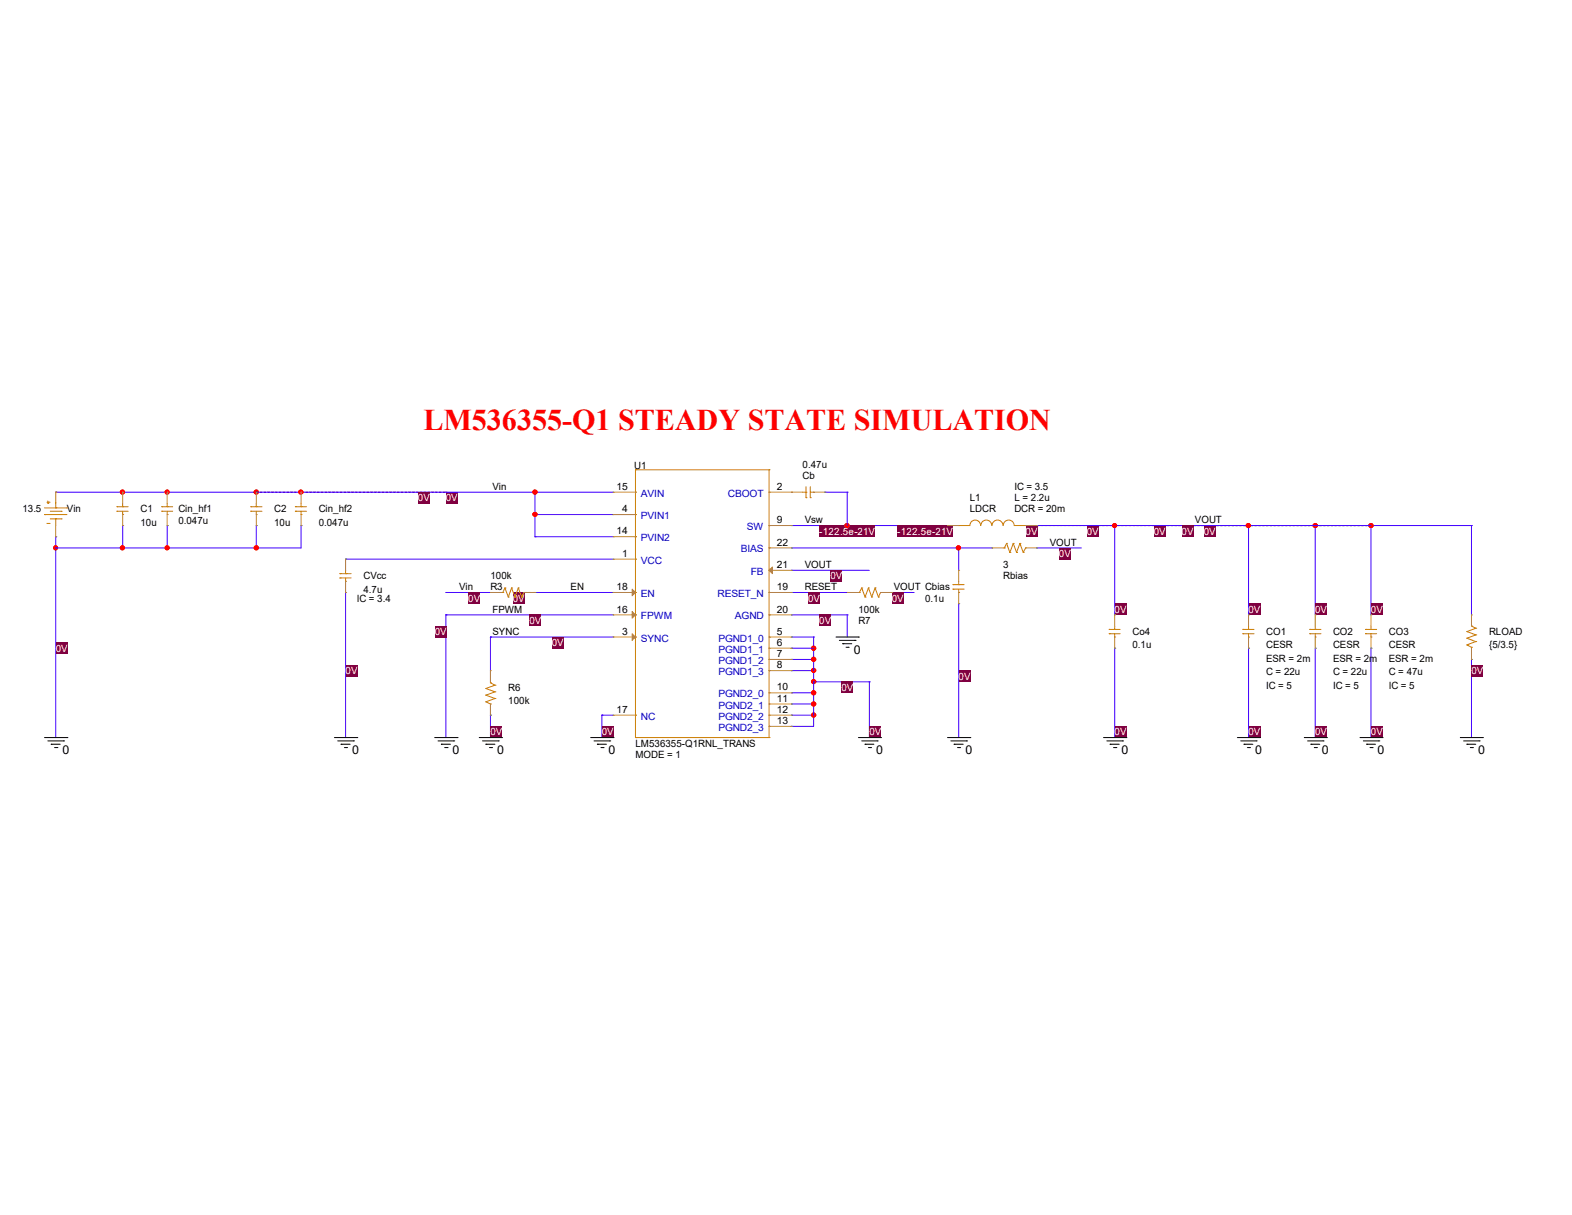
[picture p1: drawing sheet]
<svg xmlns="http://www.w3.org/2000/svg" width="279mm" height="216mm" viewBox="0 0 279 216" stroke-linecap="round" stroke-linejoin="round" font-family="sans-serif">
<path d="M21.8 87.5h.1M21.8 87.5h23.8M29.7 87.5h.1M170.4 97.4h.1M170.4 97.4h5.9M170.4 97.4v3.9" fill="none" stroke="#4200ff" stroke-width=".18"/>
<g fill="#f00" stroke="#f00" stroke-width=".18">
<circle cx="45.6" cy="87.4" r=".37"/>
<circle cx="29.7" cy="87.4" r=".36"/>
</g>
<path d="M79.2 87.5h2.2v2h-2.2z" fill="#800040"/>
<path d="M45.6 87.5h33.6M79.2 87.5h.1" fill="none" stroke="#800040" stroke-width=".18" stroke-dasharray=".3"/>
<g fill="#f00" stroke="#f00" stroke-width=".18">
<circle cx="45.6" cy="87.4" r=".37"/>
<circle cx="29.7" cy="87.4" r=".36"/>
</g>
<path d="M61.4 99.4h.1M61.4 99.4h47.6M95.1 87.5h.1M95.1 95.4h.1M95.1 91.4h.1M95.1 87.5h13.9M95.1 95.4h13.9M95.1 91.4v4M95.1 91.4h13.9M61.4 105.3h.1M61.4 105.3v25.8" fill="none" stroke="#4200ff" stroke-width=".18"/>
<path d="M61.4 118.2h2.1v1.9h-2.1z" fill="#800040"/>
<path d="M9.9 87.5h.1M9.9 95.4h.1M9.9 87.5h11.9M9.9 95.4v2M21.8 93.4h.1M21.8 97.4h.1M21.8 93.4v4M29.7 93.4h.1M29.7 93.4v4h-7.9M79.2 109.3h.1M79.2 109.3v21.8" fill="none" stroke="#4200ff" stroke-width=".18"/>
<circle cx="21.8" cy="87.4" r=".37" fill="#f00" stroke="#f00" stroke-width=".18"/>
<path d="M77.3 111.3h2.1v1.9h-2.1z" fill="#800040"/>
<path d="M79.2 109.3h.1M79.2 109.3h29.8" fill="none" stroke="#4200ff" stroke-width=".18"/>
<path d="M94.1 109.3h2.1v2h-2.1z" fill="#800040"/>
<path d="M87.2 127.1h.1M87.2 127.1v4" fill="none" stroke="#4200ff" stroke-width=".18"/>
<path d="M87.2 129.1h2.1v2h-2.1z" fill="#800040"/>
<path d="M87.2 113.2h.1M87.2 113.2v6M87.2 113.2h21.8" fill="none" stroke="#4200ff" stroke-width=".18"/>
<path d="M98.1 113.2h2.1v2h-2.1z" fill="#800040"/>
<path d="M107 127.1h.1M107 127.1v4" fill="none" stroke="#4200ff" stroke-width=".18"/>
<path d="M107 129.1h2.1v2h-2.1z" fill="#800040"/>
<g fill="none" stroke="#4200ff" stroke-width=".18">
<path d="M9.9 97.4h.1M9.9 97.4v33.7M140.7 113.2h.1M140.7 115.2h.1M140.7 117.2h.1M140.7 119.2h.1M140.7 113.2h3.9M140.7 115.2h3.9M140.7 119.2h3.9M144.6 113.2h.1M144.6 115.2h.1M144.6 119.2h.1"/>
<path d="M144.6 113.2v4h-3.9M144.6 119.2v2M107 127.1h.1M107 127.1h2M140.7 129.1h.1M140.7 129.1h3.9"/>
</g>
<g fill="#f00" stroke="#f00" stroke-width=".18">
<circle cx="144.6" cy="115.2" r=".37"/>
<circle cx="144.6" cy="119.1" r=".37"/>
<circle cx="9.9" cy="97.3" r=".36"/>
</g>
<path d="M9.9 114.2h2.1v2h-2.1z" fill="#800040"/>
<g fill="#f00" stroke="#f00" stroke-width=".18">
<circle cx="9.9" cy="97.3" r=".36"/>
<circle cx="144.6" cy="127.1" r=".37"/>
</g>
<path d="M140.7 123.1h.1M140.7 125.1h.1M140.7 127.1h.1M140.7 123.1h3.9M140.7 125.1h3.9M140.7 127.1h3.9M144.6 127.1h.1M144.6 127.1v2M154.5 121.2h.1M154.5 121.2v9.9" fill="none" stroke="#4200ff" stroke-width=".18"/>
<path d="M154.5 129.1h2.1v2h-2.1z" fill="#800040"/>
<path d="M144.6 121.2h.1M144.6 121.2h9.9" fill="none" stroke="#4200ff" stroke-width=".18"/>
<circle cx="144.6" cy="121.1" r=".37" fill="#f00" stroke="#f00" stroke-width=".18"/>
<path d="M149.6 121.2h2.1v1.9h-2.1z" fill="#800040"/>
<circle cx="144.6" cy="121.1" r=".37" fill="#f00" stroke="#f00" stroke-width=".18"/>
<path d="M140.7 109.3h.1M140.7 109.3h9.9M144.6 121.2h.1M144.6 121.2v1.9" fill="none" stroke="#4200ff" stroke-width=".18"/>
<path d="M145.6 109.3h2.1v2h-2.1z" fill="#800040"/>
<path d="M150.6 93.4h.1M150.6 93.4h17.8" fill="none" stroke="#4200ff" stroke-width=".18"/>
<g fill="#800040">
<path d="M159.5 93.4h6.2v2h-6.2z"/>
<path d="M165.7 93.4h3.7v2h-3.7z"/>
</g>
<path d="M140.7 93.4h.1M140.7 93.4h9.9M146.6 87.5h.1M146.6 87.5h4" fill="none" stroke="#4200ff" stroke-width=".18"/>
<circle cx="150.5" cy="93.4" r=".37" fill="#f00" stroke="#f00" stroke-width=".18"/>
<g fill="#800040">
<path d="M145.6 93.4h6.2v2h-6.2z"/>
<path d="M151.8 93.4h3.7v2h-3.7z"/>
</g>
<circle cx="150.5" cy="93.4" r=".37" fill="#f00" stroke="#f00" stroke-width=".18"/>
<path d="M150.6 87.5h.1M150.6 87.5v5.9M198.1 115.2h.1M198.1 115.2v15.9" fill="none" stroke="#4200ff" stroke-width=".18"/>
<path d="M198.1 129.1h2.1v2h-2.1z" fill="#800040"/>
<path d="M243.7 93.4h.1M243.7 93.4h17.8" fill="none" stroke="#4200ff" stroke-width=".18"/>
<path d="M182.3 93.4h2.1v2h-2.1z" fill="#800040"/>
<path d="M184.4 93.4h.1M243.7 93.4h-59.3" fill="none" stroke="#800040" stroke-width=".18" stroke-dasharray=".3"/>
<path d="M193.2 93.4h2.1v2h-2.1z" fill="#800040"/>
<path d="M195.3 93.4h.1M243.7 93.4h-48.4" fill="none" stroke="#800040" stroke-width=".18" stroke-dasharray=".3"/>
<path d="M205.1 93.4h2.1v2h-2.1z" fill="#800040"/>
<path d="M207.2 93.4h.1M243.7 93.4h-36.5" fill="none" stroke="#800040" stroke-width=".18" stroke-dasharray=".3"/>
<path d="M214 93.4h2.1v2h-2.1z" fill="#800040"/>
<path d="M216.2 93.4h.1M243.7 93.4h-27.5" fill="none" stroke="#800040" stroke-width=".18" stroke-dasharray=".3"/>
<path d="M261.5 93.4h.1M261.5 93.4v15.9M261.5 117.2h.1M261.5 117.2v13.9" fill="none" stroke="#4200ff" stroke-width=".18"/>
<path d="M261.5 118.2h2.2v1.9h-2.2z" fill="#800040"/>
<path d="M140.7 101.3h.1M140.7 101.3h13.8M150.6 109.3h.1M150.6 109.3v3.9" fill="none" stroke="#4200ff" stroke-width=".18"/>
<path d="M147.6 101.3h2.1v2h-2.1z" fill="#800040"/>
<path d="M170.4 107.3h.1M170.4 107.3v23.8" fill="none" stroke="#4200ff" stroke-width=".18"/>
<path d="M170.4 119.2h2.1v2h-2.1z" fill="#800040"/>
<path d="M184.2 97.4h.1M184.2 97.4h8" fill="none" stroke="#4200ff" stroke-width=".18"/>
<path d="M188.2 97.4h2.1v2h-2.1z" fill="#800040"/>
<path d="M29.7 97.4h.1M45.6 93.4h.1M45.6 87.5h.1M45.6 97.4h.1M45.6 93.4v4M45.6 87.5h7.9M53.5 93.4h.1M53.5 93.4v4h-23.8M158.5 105.3h.1M158.5 105.3h4" fill="none" stroke="#4200ff" stroke-width=".18"/>
<g fill="#f00" stroke="#f00" stroke-width=".18">
<circle cx="45.6" cy="97.3" r=".37"/>
<circle cx="29.7" cy="97.3" r=".36"/>
</g>
<path d="M158.5 105.3h2.1v2h-2.1z" fill="#800040"/>
<path d="M140.7 105.3h.1M140.7 105.3h9.9" fill="none" stroke="#4200ff" stroke-width=".18"/>
<path d="M143.6 105.3h2.2v2h-2.2z" fill="#800040"/>
<path d="M184.2 93.4h.1M184.2 93.4h13.9M198.1 93.4h.1M198.1 93.4v15.9" fill="none" stroke="#4200ff" stroke-width=".18"/>
<path d="M198.1 107.3h2.1v2h-2.1z" fill="#800040"/>
<path d="M9.9 97.4h.1M9.9 97.4h11.9M53.5 87.5h.1M53.5 87.5h41.6M95.1 87.5h.1M95.1 87.5v3.9M144.6 117.2h.1M144.6 117.2v2" fill="none" stroke="#4200ff" stroke-width=".18"/>
<g fill="#f00" stroke="#f00" stroke-width=".18">
<circle cx="144.6" cy="117.2" r=".37"/>
<circle cx="21.8" cy="97.3" r=".37"/>
<circle cx="95.1" cy="91.4" r=".37"/>
<circle cx="95.1" cy="87.4" r=".37"/>
<circle cx="53.5" cy="87.4" r=".37"/>
</g>
<path d="M74.3 87.5h2.1v2h-2.1z" fill="#800040"/>
<g fill="#f00" stroke="#f00" stroke-width=".18">
<circle cx="95.1" cy="87.4" r=".37"/>
<circle cx="53.5" cy="87.4" r=".37"/>
<circle cx="144.6" cy="125.1" r=".37"/>
<circle cx="144.6" cy="123.1" r=".37"/>
<circle cx="170.4" cy="97.3" r=".37"/>
</g>
<path d="M140.7 97.4h.1M140.7 97.4h29.7M95.1 105.3h13.9M109 105.3h.1M144.6 125.1h.1M144.6 123.1h.1M144.6 123.1v4" fill="none" stroke="#4200ff" stroke-width=".18"/>
<path d="M91.1 105.3h2.2v2h-2.2z" fill="#800040"/>
<path d="M93.3 105.3h.1M95.1 105.3h-1.8" fill="none" stroke="#800040" stroke-width=".18" stroke-dasharray=".3"/>
<path d="M79.2 105.3h.1M79.2 105.3h8" fill="none" stroke="#4200ff" stroke-width=".18"/>
<path d="M83.2 105.3h2.1v2h-2.1z" fill="#800040"/>
<path d="M233.8 93.4h.1M233.8 93.4v15.9" fill="none" stroke="#4200ff" stroke-width=".18"/>
<circle cx="233.8" cy="93.4" r=".37" fill="#f00" stroke="#f00" stroke-width=".18"/>
<path d="M233.8 107.3h2.1v2h-2.1z" fill="#800040"/>
<g fill="#f00" stroke="#f00" stroke-width=".18">
<circle cx="233.8" cy="93.4" r=".37"/>
<circle cx="243.7" cy="93.4" r=".37"/>
</g>
<path d="M243.7 93.4h.1M243.7 93.4v15.9" fill="none" stroke="#4200ff" stroke-width=".18"/>
<path d="M243.7 107.3h2.1v2h-2.1z" fill="#800040"/>
<circle cx="243.7" cy="93.4" r=".37" fill="#f00" stroke="#f00" stroke-width=".18"/>
<path d="M221.9 115.2h.1M221.9 115.2v15.9" fill="none" stroke="#4200ff" stroke-width=".18"/>
<path d="M221.9 129.1h2.1v2h-2.1z" fill="#800040"/>
<path d="M233.8 115.2h.1M233.8 115.2v15.9" fill="none" stroke="#4200ff" stroke-width=".18"/>
<path d="M233.8 129.1h2.1v2h-2.1z" fill="#800040"/>
<path d="M243.7 115.2h.1M243.7 115.2v15.9" fill="none" stroke="#4200ff" stroke-width=".18"/>
<path d="M243.7 129.1h2.1v2h-2.1z" fill="#800040"/>
<path d="M221.9 93.4h.1M221.9 93.4v15.9" fill="none" stroke="#4200ff" stroke-width=".18"/>
<path d="M221.9 107.3h2.1v2h-2.1z" fill="#800040"/>
<path d="M198.1 93.4h.1M198.1 93.4h45.6M221.9 93.4h.1M233.8 93.4h.1" fill="none" stroke="#4200ff" stroke-width=".18"/>
<g fill="#f00" stroke="#f00" stroke-width=".18">
<circle cx="221.9" cy="93.4" r=".37"/>
<circle cx="198.1" cy="93.4" r=".36"/>
</g>
<path d="M210 93.4h2.1v2h-2.1z" fill="#800040"/>
<g fill="#f00" stroke="#f00" stroke-width=".18">
<circle cx="221.9" cy="93.4" r=".37"/>
<circle cx="198.1" cy="93.4" r=".36"/>
</g>
<g fill="none" stroke="#000" stroke-width=".18">
<path d="M148.6 113.2h4M149.2 113.8h2.8M149.8 114.4h.1M149.8 114.4h1.6M150.4 115h.3M150.7 115h.1M152 113.8h.1M152.6 113.2h.1M7.9 131.1h4M8.5 131.7h2.8M9.1 132.2h.1M9.1 132.2h1.6"/>
<path d="M9.7 132.8h.4M10.1 132.8h.1M11.3 131.7h.1M11.9 131.1h.1M59.4 131.1h4M60 131.7h2.8M60.6 132.2h.1M60.6 132.2h1.6M61.2 132.8h.4M61.6 132.8h.1M62.8 131.7h.1M63.4 131.1h.1"/>
<path d="M77.3 131.1h3.9M77.9 131.7h2.7M78.4 132.2h.1M78.4 132.2h1.7M79 132.8h.5M79.5 132.8h.1M80.6 131.7h.1M81.2 131.1h.1M85.2 131.1h4M85.8 131.7h2.8M86.4 132.2h.1M86.4 132.2h1.6"/>
<path d="M87 132.8h.4M87.4 132.8h.1M88.6 131.7h.1M89.2 131.1h.1M105 131.1h4M105.6 131.7h2.8M106.2 132.2h.1M106.2 132.2h1.6M106.8 132.8h.4M107.2 132.8h.1M108.4 131.7h.1M109 131.1h.1"/>
<path d="M152.6 131.1h3.9M153.2 131.7h2.7M153.8 132.2h.1M153.8 132.2h1.5M154.3 132.8h.4M154.7 132.8h.1M155.9 131.7h.1M156.5 131.1h.1M168.4 131.1h4M169 131.7h2.8M169.6 132.2h.1M169.6 132.2h1.6"/>
<path d="M170.2 132.8h.4M170.6 132.8h.1M171.8 131.7h.1M172.4 131.1h.1M196.1 131.1h4M196.7 131.7h2.8M197.3 132.2h.1M197.3 132.2h1.6M197.9 132.8h.4M198.3 132.8h.1M199.5 131.7h.1M200.1 131.1h.1"/>
<path d="M219.9 131.1h4M220.5 131.7h2.8M221.1 132.2h.1M221.1 132.2h1.6M221.7 132.8h.4M222.1 132.8h.1M223.3 131.7h.1M223.9 131.1h.1M231.8 131.1h4M232.4 131.7h2.8M233 132.2h.1M233 132.2h1.6"/>
<path d="M233.6 132.8h.4M234 132.8h.1M235.2 131.7h.1M235.8 131.1h.1M241.7 131.1h4M242.3 131.7h2.8M242.9 132.2h.1M242.9 132.2h1.6M243.5 132.8h.4M243.9 132.8h.1M245.1 131.7h.1M245.7 131.1h.1"/>
<path d="M259.5 131.1h4M260.1 131.7h2.8M260.7 132.2h.1M260.7 132.2h1.6M261.3 132.8h.4M261.7 132.8h.1M262.9 131.7h.1M263.5 131.1h.1"/>
</g>
<g fill="none" stroke="#cc8006" stroke-width=".18">
<path d="M7.9 91.4h.1M7.9 91.4h4M7.9 90.3h4M8.3 89.2h.4M8.3 93h.4M8.5 89.5h.1M8.5 89v.5M8.7 89.2h.1M8.7 93h.1M8.9 90.8h2M8.9 92.2h2M9.9 90.3h.1"/>
<path d="M9.9 92.2h.1M9.9 87.5h.1M9.9 87.5v2.8M9.9 92.2v1.2M10.9 90.8h.1M10.9 92.2h.1M11.9 90.3h.1M20.8 90h.1M20.8 90.8h.1M20.8 90h2M20.8 90.8h2M21.8 91.4h.1"/>
<path d="M21.8 90h.1M21.8 89.5v.5M21.8 90.8v.6M28.7 90h.1M28.7 90.8h.1M28.7 90h2M28.7 90.8h2M29.7 91.4h.1M29.7 90h.1M29.7 89.5v.5M29.7 90.8v.6M44.6 90h.1"/>
<path d="M44.6 90.8h.1M44.6 90h2M44.6 90.8h2M45.6 91.4h.1M45.6 90h.1M45.6 89.5v.5M45.6 90.8v.6M52.5 90h.1M52.5 90.8h.1M52.5 90h2M52.5 90.8h2M53.5 91.4h.1"/>
<path d="M53.5 90h.1M53.5 89.5v.5M53.5 90.8v.6M112.9 83.5h.1M112.9 99.4h.1M112.9 91.4h.1M112.9 95.4h.1M112.9 87.5h.1M112.9 83.5h23.8M112.9 83.5v47.6M136.7 83.5h.1M136.7 87.5h.1"/>
<path d="M136.7 93.4h.1M136.7 97.4h.1M136.7 83.5v47.6M142.7 87.5h.6M143.3 88.4h.1M143.3 87.5h.1M143.3 86.5v1.9M144 88.4h.1M144 86.5v1.9M144 87.5h.6M144.6 87.5h.1M170.4 93.4h2a.95 .95 0 0 1 .9-1 .95 .95 0 0 1 1 1"/>
<path d="M170.4 93.4h.1M174.3 93.4a.97 .97 0 0 1 1-1 .97 .97 0 0 1 1 1M176.3 93.4a.97 .97 0 0 1 1-1 .97 .97 0 0 1 1 1M178.3 93.4a.97 .97 0 0 1 1-1 .97 .97 0 0 1 1 1M178.3 97.4h.2M178.5 97.4h.1M178.9 96.6h.1M178.9 96.6l-.4 .8M178.9 96.6l.6 1.6M179.5 98.2h.1M180.1 96.6h.1M180.1 96.6l-.6 1.6"/>
<path d="M180.1 96.6l.6 1.6M180.3 93.4h2M180.7 98.2h.1M181.3 96.6h.1M181.3 96.6l-.6 1.6M181.3 96.6l.6 1.6M181.9 98.2h.1M182.3 97.4h.1M182.3 93.4h.1M182.3 97.4l-.4 .8M60.4 101.9h.1M60.4 102.7h.1"/>
<path d="M60.4 101.9h2M60.4 102.7h2M61.4 103.3h.1M61.4 101.9h.1M61.4 101.3v.6M61.4 102.7v.6M89.2 105.3h.2M89.4 105.3h.1M89.7 104.5h.1M89.7 104.5l-.3 .8M89.7 104.5l.6 1.6M90.3 106.1h.1"/>
<path d="M90.9 104.5h.1M90.9 104.5l-.6 1.6M90.9 104.5l.6 1.6M91.5 106.1h.1M92.1 104.5h.1M92.1 104.5l-.6 1.6M92.1 104.5l.6 1.6M92.7 106.1h.1M93.1 105.3h.1M93.1 105.3l-.4 .8M112.9 113.2h.1M112.9 109.3h.1"/>
<path d="M112.9 105.3h.1M136.7 113.2h.1M136.7 115.2h.1M136.7 117.2h.1M136.7 119.2h.1M136.7 105.3h.1M136.7 109.3h.1M136.7 101.3h.1M152.6 105.3h.1M152.7 105.3h.1M153.2 104.5h.1M153.2 104.5l-.5 .8"/>
<path d="M153.2 104.5l.6 1.6M153.8 106.1h.1M154.3 104.5h.1M154.3 104.5l-.5 1.6M154.3 104.5l.6 1.6M154.9 106.1h.1M155.5 104.5h.1M155.5 104.5l-.6 1.6M155.5 104.5l.6 1.6M156.1 106.1h.1M156.5 105.3h.1M156.5 105.3l-.4 .8"/>
<path d="M169.4 103.9h.1M169.4 104.7h.1M169.4 103.9h2M169.4 104.7h2M170.4 105.3h.1M170.4 103.9h.1M170.4 103.3v.6M170.4 104.7v.6M197.1 111.8h.1M197.1 112.6h.1M197.1 111.8h2M197.1 112.6h2"/>
<path d="M198.1 113.2h.1M198.1 111.8h.1M198.1 111.3v.5M198.1 112.6v.6M220.9 111.8h.1M220.9 112.6h.1M220.9 111.8h2M220.9 112.6h2M221.9 113.2h.1M221.9 111.8h.1M221.9 111.3v.5M221.9 112.6v.6"/>
<path d="M232.8 111.8h.1M232.8 112.6h.1M232.8 111.8h2M232.8 112.6h2M233.8 113.2h.1M233.8 111.8h.1M233.8 111.3v.5M233.8 112.6v.6M242.7 111.8h.1M242.7 112.6h.1M242.7 111.8h2M242.7 112.6h2"/>
<path d="M243.7 113.2h.1M243.7 111.8h.1M243.7 111.3v.5M243.7 112.6v.6M260.7 114.6h.1M260.7 113.4h.1M260.7 112.2h.1M260.7 114.6l.8 .4M260.7 113.4l1.6 .6M260.7 112.2l1.6 .6M261.5 111.3h.1M261.5 115h.1"/>
<path d="M261.5 111.3l.8 .3M261.5 115v.2M262.3 114h.1M262.3 112.8h.1M262.3 111.6h.1M262.3 114l-1.6 .6M262.3 112.8l-1.6 .6M262.3 111.6l-1.6 .6M86.4 122.3h.1M86.4 123.5h.1M86.4 124.7h.1M86.4 122.3l1.6 .6"/>
<path d="M86.4 123.5l1.6 .6M86.4 124.7l.8 .4M87.2 125.1h.1M87.2 121.3h.1M87.2 121.3l.8 .5M87.2 121.2v.1M88 121.8h.1M88 122.9h.1M88 124.1h.1M88 121.8l-1.6 .5M88 122.9l-1.6 .6M88 124.1l-1.6 .6"/>
<path d="M112.9 131.1h.1M112.9 127.1h.1M112.9 131.1h23.8M136.7 131.1h.1M136.7 123.1h.1M136.7 125.1h.1M136.7 127.1h.1M136.7 129.1h.1"/>
</g>
<g fill="none" stroke="#a84" stroke-width=".18">
<path d="M9.9 87.5h.1M9.9 95.4h.1M9.9 93.4v2M21.8 87.5h.1M21.8 93.4h.1M21.8 87.5v2M21.8 91.4v2M29.7 87.5h.1M29.7 93.4h.1M29.7 87.5v2M29.7 91.4v2M45.6 87.5h.1"/>
<path d="M45.6 93.4h.1M45.6 87.5v2M45.6 91.4v2M53.5 87.5h.1M53.5 93.4h.1M53.5 87.5v2M53.5 91.4v2M61.4 99.4h.1M61.4 99.4v1.9M109 99.4h.1M109 91.4h.1M109 95.4h.1"/>
<path d="M109 87.5h.1M109 99.4h3.9M109 87.5h3.9M109 91.4h3.9M109 95.4h3.9M136.7 87.5h6M136.7 93.4h4M136.7 97.4h4M140.7 87.5h.1M140.7 93.4h.1M140.7 97.4h.1M144.6 87.5h2"/>
<path d="M146.6 87.5h.1M168.4 93.4h.1M168.4 93.4h2M176.3 97.4h.1M176.3 97.4h2M182.3 93.4h1.9M182.3 97.4h1.9M184.2 97.4h.1M184.2 93.4h.1M61.4 105.3h.1M61.4 103.3v2M87.2 119.2h.1"/>
<path d="M87.2 105.3h.1M87.2 105.3h2M87.2 119.2v2M93.1 105.3h2M95.1 105.3h.1M109 113.2h.1M109 109.3h.1M109 105.3h.1M109 113.2h3.9M109 109.3h3.9M109 105.3h3.9M136.7 113.2h4"/>
<path d="M136.7 115.2h4M136.7 117.2h4M136.7 119.2h4M136.7 109.3h4M136.7 105.3h4M136.7 101.3h4M140.7 113.2h.1M140.7 115.2h.1M140.7 117.2h.1M140.7 119.2h.1M140.7 105.3h.1M140.7 109.3h.1"/>
<path d="M140.7 101.3h.1M150.6 105.3h.1M150.6 105.3h2M156.5 105.3h2M158.5 105.3h.1M170.4 101.3h.1M170.4 107.3h.1M170.4 101.3v2M170.4 105.3v2M198.1 109.3h.1M198.1 115.2h.1M198.1 109.3v2"/>
<path d="M198.1 113.2v2M221.9 109.3h.1M221.9 115.2h.1M221.9 109.3v2M221.9 113.2v2M233.8 109.3h.1M233.8 115.2h.1M233.8 109.3v2M233.8 113.2v2M243.7 109.3h.1M243.7 115.2h.1M243.7 109.3v2"/>
<path d="M243.7 113.2v2M261.5 109.3h.1M261.5 117.2h.1M261.5 109.3v2M261.5 115.2v2M87.2 127.1h.1M87.2 125.1v2M109 127.1h.1M109 127.1h3.9M136.7 123.1h4M136.7 125.1h4M136.7 127.1h4"/>
<path d="M136.7 129.1h4M140.7 123.1h.1M140.7 125.1h.1M140.7 127.1h.1M140.7 129.1h.1"/>
</g>
<g fill="#a84" stroke="#a84" stroke-width=".18">
<path d="M112.4 112.6l.5 .6-.5 .6z"/>
<path d="M112.4 108.7l.5 .6-.5 .6z"/>
<path d="M112.4 104.7l.5 .6-.5 .6z"/>
<path d="M137.3 100.8v1.1l-.6-.6z"/>
</g>
<text font-size="5.3" fill="#f00" x="75.3" y="76.5">LM536355-Q1 STEADY STATE SIMULATION</text>
<g font-size="2.2">
<text x="151.8" y="116.2">0</text>
<text x="11.1" y="134">0</text>
<text x="62.6" y="134">0</text>
<text x="80.4" y="134">0</text>
<text x="88.3" y="134">0</text>
<text x="108.2" y="134">0</text>
<text x="155.7" y="134">0</text>
<text x="171.6" y="134">0</text>
<text x="199.3" y="134">0</text>
<text x="223.1" y="134">0</text>
<text x="234.9" y="134">0</text>
<text x="244.9" y="134">0</text>
<text x="262.7" y="134">0</text>
</g>
<g font-size="1.8">
<text x="112.7" y="83.3">U1</text>
<text x="142.7" y="83.1">0.47u</text>
<text x="87.5" y="87.1">Vin</text>
<text x="109.6" y="87">15</text>
<text x="138.1" y="87">2</text>
<text x="142.7" y="85.1">Cb</text>
<text x="172.4" y="89.1">L1</text>
<text x="180.3" y="89.1">L = 2.2u</text>
<text x="180.3" y="87.1">IC = 3.5</text>
<text x="4" y="91.1">13.5</text>
<text x="11.9" y="91.1">Vin</text>
<text x="25" y="91.1">C1</text>
<text x="25" y="93.4">10u</text>
<text x="31.7" y="91.1">Cin_hf1</text>
<text x="31.7" y="93">0.047u</text>
<text x="48.7" y="91.1">C2</text>
<text x="48.7" y="93.4">10u</text>
<text x="56.6" y="91.1">Cin_hf2</text>
<text x="56.6" y="93.4">0.047u</text>
<text x="109.6" y="95">14</text>
<text x="110.6" y="91">4</text>
<text x="138.1" y="93">9</text>
<text x="143" y="93">Vsw</text>
<text x="172.4" y="91.1">LDCR</text>
<text x="180.3" y="91.1">DCR = 20m</text>
<text x="212.4" y="93">VOUT</text>
<text x="110.6" y="98.9">1</text>
<text x="138.1" y="100.9">21</text>
<text x="138.1" y="96.9">22</text>
<text x="143" y="101">VOUT</text>
<text x="178.3" y="101">3</text>
<text x="186.6" y="97">VOUT</text>
<text x="63.4" y="106.9">IC = 3.4</text>
<text x="64.6" y="103">CVcc</text>
<text x="64.6" y="105.3">4.7u</text>
<text x="81.6" y="104.9">Vin</text>
<text x="87.2" y="104.9">R3</text>
<text x="87.2" y="103">100k</text>
<text x="101.4" y="104.9">EN</text>
<text x="109.6" y="104.9">18</text>
<text x="138.1" y="104.9">19</text>
<text x="143" y="104.9">RESET</text>
<text x="158.9" y="104.9">VOUT Cbias</text>
<text x="164.4" y="106.9">0.1u</text>
<text x="178.3" y="103">Rbias</text>
<text x="87.5" y="108.9">FPWM</text>
<text x="87.5" y="112.8">SYNC</text>
<text x="109.6" y="108.8">16</text>
<text x="110.6" y="112.8">3</text>
<text x="138.1" y="112.8">5</text>
<text x="138.1" y="108.8">20</text>
<text x="152.6" y="110.9">R7</text>
<text x="152.6" y="108.9">100k</text>
<text x="201.3" y="112.9">Co4</text>
<text x="225" y="112.9">CO1</text>
<text x="236.9" y="112.9">CO2</text>
<text x="246.8" y="112.9">CO3</text>
<text x="264.7" y="112.9">RLOAD</text>
<text x="138.1" y="114.8">6</text>
<text x="138.1" y="116.8">7</text>
<text x="138.1" y="118.7">8</text>
<text x="201.3" y="115.2">0.1u</text>
<text x="225" y="115.2">CESR</text>
<text x="225" y="117.6">ESR = 2m</text>
<text x="225" y="120">C = 22u</text>
<text x="236.9" y="115.2">CESR</text>
<text x="236.9" y="117.6">ESR = 2m</text>
<text x="236.9" y="120">C = 22u</text>
<text x="246.8" y="115.2">CESR</text>
<text x="246.8" y="117.6">ESR = 2m</text>
<text x="246.8" y="120">C = 47u</text>
<text x="264.7" y="115.2">{5/3.5}</text>
<text x="90.3" y="122.8">R6</text>
<text x="90.3" y="125.1">100k</text>
<text x="138.1" y="122.7">10</text>
<text x="138.1" y="124.7">11</text>
<text x="225" y="122.3">IC = 5</text>
<text x="236.9" y="122.3">IC = 5</text>
<text x="246.8" y="122.3">IC = 5</text>
<text x="109.6" y="126.7">17</text>
<text x="138.1" y="126.7">12</text>
<text x="138.1" y="128.7">13</text>
<text x="112.9" y="132.7">LM536355-Q1RNL_TRANS</text>
<text x="112.9" y="134.6">MODE = 1</text>
</g>
<g font-size="1.8" fill="#fff">
<text x="74.3" y="89.1">0V</text>
<text x="79.2" y="89.1">0V</text>
<text x="145.6" y="95">-122.5e-21V</text>
<text x="159.5" y="95">-122.5e-21V</text>
<text x="182.3" y="95">0V</text>
<text x="193.2" y="95">0V</text>
<text x="205.1" y="95">0V</text>
<text x="210" y="95">0V</text>
<text x="213.9" y="95">0V</text>
<text x="188.2" y="99">0V</text>
<text x="83.2" y="106.9">0V</text>
<text x="91.1" y="106.9">0V</text>
<text x="143.6" y="106.9">0V</text>
<text x="147.6" y="103">0V</text>
<text x="158.5" y="106.9">0V</text>
<text x="77.3" y="112.9">0V</text>
<text x="94.1" y="110.9">0V</text>
<text x="145.6" y="110.9">0V</text>
<text x="198.1" y="108.9">0V</text>
<text x="221.9" y="108.9">0V</text>
<text x="233.8" y="108.9">0V</text>
<text x="243.7" y="108.9">0V</text>
<text x="9.9" y="115.8">0V</text>
<text x="61.4" y="119.8">0V</text>
<text x="98.1" y="114.8">0V</text>
<text x="261.5" y="119.8">0V</text>
<text x="149.6" y="122.8">0V</text>
<text x="170.4" y="120.8">0V</text>
<text x="87.2" y="130.7">0V</text>
<text x="107" y="130.7">0V</text>
<text x="154.5" y="130.7">0V</text>
<text x="198.1" y="130.7">0V</text>
<text x="221.9" y="130.7">0V</text>
<text x="233.8" y="130.7">0V</text>
<text x="243.7" y="130.7">0V</text>
</g>
<g font-size="1.8" fill="#00c">
<text x="113.9" y="88.3">AVIN</text>
<text x="129.4" y="88.3">CBOOT</text>
<text x="113.9" y="92.2">PVIN1</text>
<text x="132.8" y="94.2">SW</text>
<text x="113.9" y="100.2">VCC</text>
<text x="113.9" y="96.2">PVIN2</text>
<text x="131.7" y="98.2">BIAS</text>
<text x="113.9" y="106.1">EN</text>
<text x="127.6" y="106.1">RESET_N</text>
<text x="133.4" y="102.2">FB</text>
<text x="113.9" y="110.1">FPWM</text>
<text x="130.6" y="110.1">AGND</text>
<text x="113.9" y="114">SYNC</text>
<text x="127.7" y="114">PGND1_0</text>
<text x="127.7" y="116">PGND1_1</text>
<text x="127.7" y="118">PGND1_2</text>
<text x="127.7" y="120">PGND1_3</text>
<text x="127.7" y="123.9">PGND2_0</text>
<text x="127.7" y="125.9">PGND2_1</text>
<text x="113.9" y="127.9">NC</text>
<text x="127.7" y="127.9">PGND2_2</text>
<text x="127.7" y="129.9">PGND2_3</text>
</g>
</svg>
